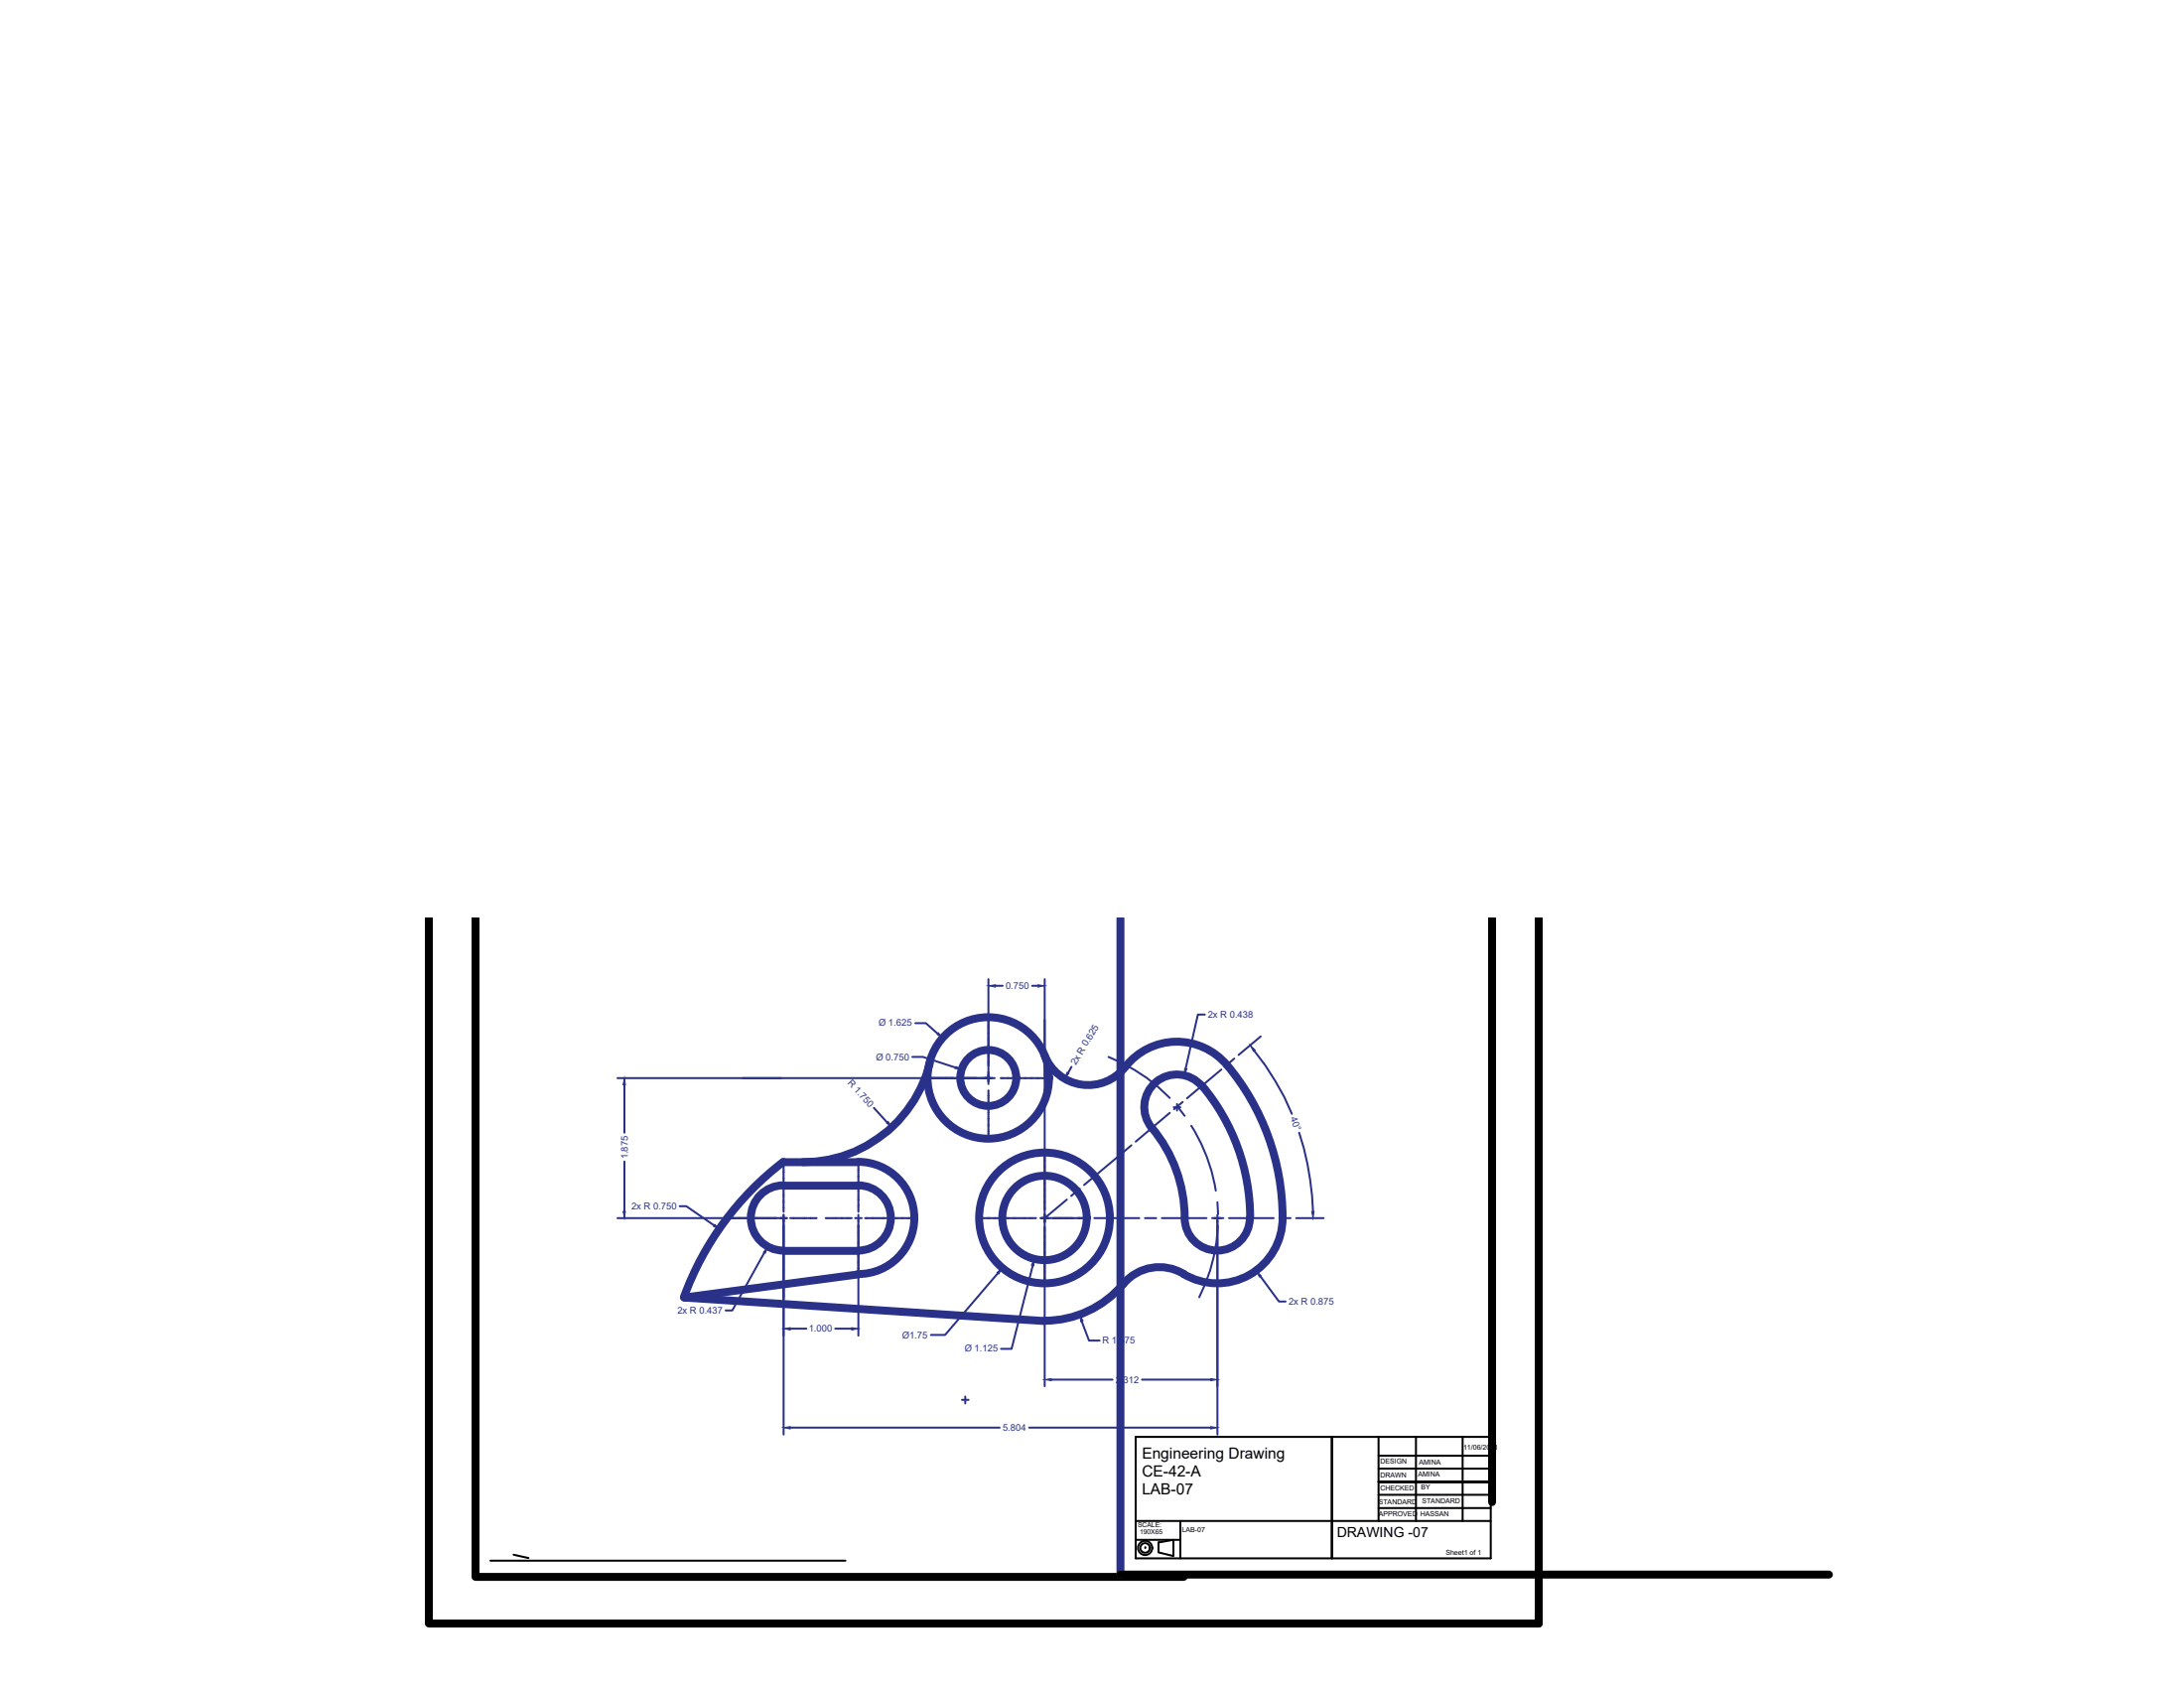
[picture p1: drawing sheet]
<svg xmlns="http://www.w3.org/2000/svg" width="279mm" height="216mm" viewBox="0 0 279 216" stroke-linecap="round" stroke-linejoin="round" font-family="sans-serif">
<!-- layer: 0 -->
<path d="M54.9 117.5v90.2h142v-90.2M60.8 117.5v84.2h90.6M190.9 117.5v74.6M143.3 201.4h90.7" fill="none" stroke="#000" stroke-width="1"/>
<g fill="none" stroke="#293189" stroke-width="1">
<path d="M143.3 117.5v83.9M119 136a16.7 16.7 0 0 1-16.3 12.6M133.6 135a6 6 0 0 0 10.4 1.5 8.4 8.4 0 0 1 13-.3M153.8 138.9a4.2 4.2 0 0 0-5.9-.5 4.2 4.2 0 0 0-.5 5.9M153.8 138.9a26.3 26.3 0 0 1 6.1 16.9M157 136.2a30.2 30.2 0 0 1 7 20.5 8.4 8.4 0 0 1-12.6 6.2M100.2 148.6a38.3 38.3 0 0 0-12.7 17.3M100.2 151.6a4.2 4.2 0 0 0-4.1 4.2 4.2 4.2 0 0 0 4.1 4.1M100.2 148.6h9.6M100.2 151.7h9.6M100.2 160h9.6M109.8 148.6a7.2 7.2 0 0 1 7.2 7.2 7.2 7.2 0 0 1-7.2 7.2"/>
<path d="M109.8 151.6a4.2 4.2 0 0 1 4.2 4.2 4.2 4.2 0 0 1-4.2 4.1M147.4 144.3a17.9 17.9 0 0 1 4.2 11.5 4.2 4.2 0 0 0 4.1 4.1 4.2 4.2 0 0 0 4.2-4.1M109.8 163l-22.3 3 46.1 3M143.7 164.2a13.1 13.1 0 0 1-10.1 4.7M151.4 162.9a6 6 0 0 0-7.7 1.3"/>
<circle cx="126.4" cy="137.9" r="7.8"/>
<circle cx="126.4" cy="137.9" r="3.6"/>
<circle cx="133.6" cy="155.8" r="8.4"/>
<circle cx="133.6" cy="155.8" r="5.4"/>
</g>
<!-- layer: Layer1 -->
<g fill="none" stroke="#293189" stroke-width=".25">
<path d="M93 155.8h.2M93.3 155.8h.3M93.6 155.8h.2M93.9 155.8h.1M94.1 155.8h.3M94.4 155.8h.2M94.7 155.8h.1M94.9 155.8h.3M95.2 155.8h.2M95.5 155.8h.1M95.7 155.8h.1M95.8 155.8h.2"/>
<path d="M96 155.8h.2M96.2 155.8h.2M96.5 155.8h.1M96.6 155.8h.1M96.8 155.8h.2M97 155.8h.3M97.4 155.8h.1M97.6 155.8h.2M97.8 155.8h.3M98.2 155.8h.1M98.4 155.8h.2M98.6 155.8h.3"/>
<path d="M99 155.8h.1M99.2 155.8h.2M99.8 155.8h.9M100.2 159.8v.3M100.2 159v.3M100.2 158.2v.3M100.2 157.4v.2M100.2 156.9v.3M100.2 154.7v.3M100.2 153.9v.3M100.2 153.1v.3M100.2 152.3v.2"/>
<path d="M100.2 151.9v.2M100.2 151v.3M100.2 150.2v.3M100.2 149.4v.3M100.2 148.6v.3M100.2 148.9v.2M100.2 149.2v.1M100.2 149.7v.2M100.2 150v.1M100.2 150.5v.2M100.2 150.8v.1M100.2 151.3v.2"/>
<path d="M100.2 151.6v.1M100.2 151.8h.1M100.2 152.1v.2M100.2 152.6h.1M100.2 152.7v.1M100.2 152.9v.2M100.2 153.5v.1M100.2 153.7v.2M100.2 154.3v.1M100.2 154.5v.2M100.2 155.4v.8M100.2 156.6v.2"/>
<path d="M100.2 156.9h.1M100.2 157.2v.2M100.2 157.7h.1M100.2 157.7v.2M100.2 158v.2M100.2 158.6v.1M100.2 158.8v.2M100.2 159.4v.1M100.2 159.6v.2M101.1 155.8h.2M101.3 155.8h.2M101.6 155.8h.2"/>
<path d="M101.8 155.8h.1M101.9 155.8h.2M102.2 155.8h.1M102.4 155.8h.2M102.6 155.8h.1M102.7 155.8h.2M103 155.8h.1M103.2 155.8h.3M103.5 155.8h.2M103.8 155.8h.1M104 155.8h.3M104.3 155.8h.2"/>
<path d="M105.6 155.8h.1M105.8 155.8h.1M105.9 155.8h.2M106.1 155.8h.2M106.3 155.8h.3M106.6 155.8h.1M106.7 155.8h.1M106.9 155.8h.2M107.1 155.8h.3M107.5 155.8h.2M107.7 155.8h.2M108 155.8h.2"/>
<path d="M108.3 155.8h.2M108.5 155.8h.2M108.8 155.8h.2M109.4 155.8h.8M109.8 159.3v.3M109.8 158.5v.2M109.8 158v.2M109.8 157.1v.3M109.8 154.5v.3M109.8 153.7v.3M109.8 152.9v.2M109.8 152.4v.2"/>
<path d="M109.8 151.5v.3M109.8 150.7v.3M109.8 149.9v.3M109.8 149.1v.3M109.8 148.6v.2M109.8 148.9v.2M109.8 149.5v.1M109.8 149.7v.2M109.8 150.3v.1M109.8 150.5v.2M109.8 151.1v.1M109.8 151.3v.2"/>
<path d="M109.8 151.9v.1M109.8 152.1v.2M109.8 152.3v.1M109.8 152.7v.1M109.8 153.1v.1M109.8 153.2v.2M109.8 153.5v.1M109.8 154v.2M109.8 154.3v.1M109.8 154.8v.2M109.8 155.4v.8M109.8 156.6v.2"/>
<path d="M109.8 156.9v.2M109.8 157.5v.1M109.8 157.7v.2M109.8 157.9v.1M109.8 158.3v.1M109.8 158.7v.1M109.8 158.8v.2M109.8 159.1v.1M109.8 159.6v.2M109.8 159.9v.1M110.7 155.8h.1M110.9 155.8h.2"/>
<path d="M111.1 155.8h.3M111.5 155.8h.1M111.7 155.8h.2M111.9 155.8h.1M112 155.8h.2M112.3 155.8h.1M112.5 155.8h.2M112.7 155.8h.1M112.8 155.8h.2M113.1 155.8h.1M113.3 155.8h.3M113.6 155.8h.2"/>
<path d="M113.9 155.8h.1M114.1 155.8h.3M114.4 155.8h.2M114.7 155.8h.2M114.9 155.8h.3M115.2 155.8h.2M115.5 155.8h.2M115.7 155.8h.3M116 155.8h.2M116.3 155.8h.2M116.5 155.8h.1M116.6 155.8h.2"/>
<path d="M116.8 155.8h.2M125.3 155.8h.1M125.4 155.8h.1M125.5 155.8h.2M125.7 155.8h.2M125.9 155.8h.3M126.2 155.8h.1M126.3 155.8h.1M126.5 155.8h.2M126.7 155.8h.3M127.1 155.8h.2M127.3 155.8h.2"/>
<path d="M127.6 155.8h.2M127.9 155.8h.2M128.1 155.8h.2M128.4 155.8h.3M128.7 155.8h.2M128.9 155.8h.2M129.2 155.8h.3M129.5 155.8h.2M129.8 155.8h.1M130 155.8h.1M130 155.8h.3M130.3 155.8h.2"/>
<path d="M130.5 155.8h.2M130.8 155.8h.1M130.9 155.8h.1M131.1 155.8h.2M131.3 155.8h.3M131.7 155.8h.1M131.9 155.8h.2M132.1 155.8h.3M132.5 155.8h.1M133.1 155.8h1.1M133.6 159.7v.2M133.6 159.3v.2"/>
<path d="M133.6 158.4v.3M133.6 157.6v.3M133.6 156.9v.2M133.6 154v.3M133.6 153.2v.3M133.6 152.4v.3M133.6 151.6v.3M133.6 150.8v.2M133.6 150.3v.3M133.6 149.5v.2M133.6 148.6v.3M133.6 147.8v.3"/>
<path d="M133.6 147.4v.1M133.6 147.6v.2M133.6 148.2v.2M133.6 148.4v.2M133.6 149v.2M133.6 149.2v.2M133.6 149.8v.2M133.6 150v.2M133.6 150.3h.1M133.6 150.6v.2M133.6 151.1h.1M133.6 151.1v.2"/>
<path d="M133.6 151.4v.2M133.6 151.9v.2M133.6 152.2v.2M133.6 152.8v.1M133.6 153v.2M133.6 153.6v.1M133.6 153.8v.2M133.6 154.4v.1M133.6 154.6v.1M133.6 155.3v1.1M133.6 157.1v.2M133.6 157.4v.1"/>
<path d="M133.6 157.9v.2M133.6 158.2v.1M133.6 158.7v.2M133.6 159v.1M133.6 159.2h.1M133.6 159.5v.2M133.6 160h.1M134.7 155.8h.2M134.9 155.8h.2M135.1 155.8h.2M135.4 155.8h.1M135.5 155.8h.1"/>
<path d="M135.7 155.8h.2M135.9 155.8h.3M136.3 155.8h.1M136.5 155.8h.2M136.7 155.8h.3M137.1 155.8h.1M137.3 155.8h.2M137.5 155.8h.3M137.9 155.8h.1M138.1 155.8h.2M138.3 155.8h.3M138.7 155.8h.2"/>
<path d="M138.9 155.8h.2M100.2 165.2v.3M100.2 164.4v.3M100.2 163.6v.3M100.2 162.8v.3M100.2 162v.2M100.2 161.5v.2M100.2 160.6v.3M100.2 160.2v.1M100.2 160.4v.2M100.2 161v.1M100.2 161.2v.2"/>
<path d="M100.2 161.4v.1M100.2 161.8v.1M100.2 162.2v.1M100.2 162.3v.2M100.2 162.6v.1M100.2 163.1v.2M100.2 163.4v.1M100.2 163.9v.2M100.2 164.2v.2M100.2 164.7v.2M100.2 165v.2M100.2 165.5v.2"/>
<path d="M100.2 165.8v.2M109.8 162.6v.2M109.8 161.7v.3M109.8 160.9v.3M109.8 160.1v.3M109.8 160.4v.2M109.8 160.7v.1M109.8 161.2v.2M109.8 161.5v.1M109.8 162v.2M109.8 162.3v.1M109.8 162.5h.1"/>
<path d="M109.8 162.8v.2M133.6 163.8v.3M133.6 163v.3M133.6 162.2v.2M133.6 161.3v.3M133.6 160.5v.3M133.6 160.1v.1M133.6 160.3v.2M133.6 160.9v.2M133.6 161.1v.2M133.6 161.7v.2M133.6 161.9v.2"/>
<path d="M133.6 162.5v.2M133.6 162.7v.2M133.6 163.3v.2M133.6 163.5v.2M133.6 163.8h.1M133.6 164.1v.1"/>
</g>
<g fill="#293189" stroke="#293189" stroke-width=".13">
<path d="M128.8 155.8l.1-.1 .1 .1-.1 .1z"/>
<path d="M131 155.8h.1v.1z"/>
<path d="M131.8 155.8h.2l-.1 .1z"/>
<path d="M135.6 155.8l.1-.1 .1 .1-.1 .1z"/>
<path d="M136.4 155.8l.1-.1 .1 .1-.1 .1z"/>
<path d="M137.2 155.8l.1-.1 .1 .1-.1 .1z"/>
<path d="M138.8 155.8l.1-.1 .1 .1-.1 .1z"/>
<path d="M133.6 162.7v-.1l.1 .1-.1 .1z"/>
<path d="M133.6 160.3v-.1l.1 .1-.1 .1z"/>
<path d="M133.6 157.3v-.1l.1 .1-.1 .1z"/>
<path d="M133.6 154.6v-.1l.1 .1-.1 .1z"/>
<path d="M133.6 153.8v-.1l.1 .1-.1 .1z"/>
<path d="M133.6 153v-.1l.1 .1h-.1z"/>
<path d="M133.6 151.3l.1 .1h-.1z"/>
<path d="M133.6 150v-.1l.1 .1-.1 .1z"/>
<path d="M133.6 147.6v-.1l.1 .1-.1 .1z"/>
<path d="M93.7 155.8l.1-.1 .1 .1-.1 .1z"/>
<path d="M96.7 155.8h.2l-.1 .1z"/>
<path d="M97.5 155.8h.2l-.1 .1z"/>
<path d="M98.3 155.8h.2l-.1 .1z"/>
<path d="M99.1 155.8h.2l-.1 .1z"/>
<path d="M101.5 155.8l.1-.1v.1v.1z"/>
<path d="M100.2 162.5v-.1l.1 .1-.1 .1z"/>
<path d="M100.2 153.7v-.1l.1 .1-.1 .1z"/>
<path d="M100.2 152.9v-.1l.1 .1-.1 .1z"/>
<path d="M100.2 149.1h.1l-.1 .1z"/>
<path d="M107.7 155.8h.1l-.1 .1z"/>
<path d="M108.4 155.8l.1-.1 .1 .1-.1 .1z"/>
<path d="M115.4 155.8v-.1l.1 .1-.1 .1z"/>
<path d="M109.7 162.2h.1h.1l-.1 .1z"/>
<path d="M109.7 160.6l.1-.1 .1 .1-.1 .1z"/>
<path d="M109.7 159l.1-.1 .1 .1-.1 .1z"/>
<path d="M109.7 157.7l.1-.1 .1 .1h-.1z"/>
<path d="M109.7 156.9l.1-.1 .1 .1h-.1z"/>
<path d="M109.7 152.1l.1-.1 .1 .1-.1 .1z"/>
<path d="M109.7 149.7l.1-.1 .1 .1h-.1z"/>
<circle cx="126.5" cy="155.8" r=".07"/>
<circle cx="127.3" cy="155.8" r=".07"/>
<circle cx="128.1" cy="155.8" r=".07"/>
<circle cx="129.7" cy="155.8" r=".07"/>
<circle cx="138.1" cy="155.8" r=".07"/>
<circle cx="133.6" cy="163.5" r=".07"/>
<circle cx="133.6" cy="161.9" r=".07"/>
<circle cx="133.6" cy="161.1" r=".07"/>
<circle cx="133.6" cy="158.9" r=".07"/>
<circle cx="133.6" cy="158.1" r=".07"/>
<circle cx="133.6" cy="152.1" r=".07"/>
<circle cx="133.6" cy="149.2" r=".07"/>
<circle cx="133.6" cy="148.4" r=".07"/>
<circle cx="94.6" cy="155.8" r=".07"/>
<circle cx="95.4" cy="155.8" r=".07"/>
<circle cx="102.9" cy="155.8" r=".07"/>
<circle cx="103.7" cy="155.8" r=".07"/>
<circle cx="100.2" cy="165.7" r=".07"/>
<circle cx="100.2" cy="164.9" r=".07"/>
<circle cx="100.2" cy="164.1" r=".07"/>
<circle cx="100.2" cy="163.3" r=".07"/>
<circle cx="100.2" cy="161.2" r=".07"/>
<circle cx="100.2" cy="160.4" r=".07"/>
<circle cx="100.2" cy="159.6" r=".07"/>
<circle cx="100.2" cy="158.8" r=".07"/>
<circle cx="100.2" cy="157.9" r=".07"/>
<circle cx="100.2" cy="154.5" r=".07"/>
<circle cx="100.2" cy="151.5" r=".07"/>
<circle cx="100.2" cy="150.7" r=".07"/>
<circle cx="100.2" cy="149.9" r=".07"/>
<circle cx="106.9" cy="155.8" r=".07"/>
<circle cx="110.9" cy="155.8" r=".07"/>
<circle cx="111.7" cy="155.8" r=".07"/>
<circle cx="113" cy="155.8" r=".07"/>
<circle cx="113.8" cy="155.8" r=".07"/>
<circle cx="114.6" cy="155.8" r=".07"/>
<circle cx="116.2" cy="155.8" r=".07"/>
<circle cx="109.8" cy="161.4" r=".07"/>
<circle cx="109.8" cy="159.8" r=".07"/>
<circle cx="109.8" cy="154.2" r=".07"/>
<circle cx="109.8" cy="153.4" r=".07"/>
<circle cx="109.8" cy="151.3" r=".07"/>
<circle cx="109.8" cy="150.5" r=".07"/>
<circle cx="109.8" cy="148.8" r=".07"/>
</g>
<!-- layer: Layer2 -->
<g fill="none" stroke="#293189" stroke-width=".25">
<path d="M79 137.9h48.3M79.9 138.7v6.2M116.7 135.2h1.4l4.1 1.3M117.1 130.9h1.3l1.6 1.3M118.8 137.9h.2M119.6 137.9h.3M120.4 137.9h.3M121.2 137.9h.3M122 137.9h.3M122.9 137.9h.2M123.4 137.9h.2M124.2 137.9h.3"/>
<path d="M126.4 139.6v.3M126.4 136.2v.1M126.4 135.4v.3M126.4 134.5v.3M126.4 134.1v.2M126.4 133.2v.3M126.4 132.4v.3M126.4 131.6v.3M126.4 130.8v.3M126.4 125.2v13.5M126.4 139.5h.1M126.4 139.9v.2"/>
<path d="M127.3 126.1h1M128 137.9h.1M128.2 137.9h.2M128.4 137.9h.3M128.8 137.9h.1M129 137.9h.2M129.2 137.9h.1M129.3 137.9h.2M129.6 137.9h.2M129.8 137.9h.2M130 137.9h.1M130.1 137.9h.2"/>
<path d="M130.4 137.9h.2M130.6 137.9h.3M130.9 137.9h.2M131.2 137.9h.2M131.4 137.9h.3M131.7 137.9h.2M132 137.9h.2M132 126.1h.8M132.2 137.9h.3M132.5 137.9h.2M132.8 137.9h.2M133 137.9h.3"/>
<path d="M133.4 137.9h.1M133.6 137.9h.2M133.6 125.2v52.1M133.8 137.9h.1M133.9 137.9h.2M134.2 137.9h.1M137.1 136.5l-.4 .7M141.8 135.2a22 22 0 0 1 7.8 5.2M154.1 129.8h-.9l-1.5 6.9M156.3 136.8l-4.5 3.7M157.9 135.4l-1.1 .9M160.4 134.4a33.7 33.7 0 0 1 4.9 8.1"/>
<path d="M161.3 132.6l-2.8 2.3M79 155.8h21.7M79.9 148.6v6.4M87 154.3h.8l3.6 2.4M100.2 155.4v28.1M109.8 156.1v14.7M111.8 141.7l1.7 1.9M126.4 145.5v.2M126.4 145v.3M126.4 144.2v.3M126.4 143.4v.3M126.4 142.6v.2"/>
<path d="M126.4 141.7v.3M126.4 140.9v.3M126.4 140.5v.2M126.4 140.2v.1M126.4 140.4h.1M126.4 140.7v.2M126.4 141.2h.1M126.4 141.3v.1M126.4 141.5v.2M126.4 142.1v.2M126.4 142.3v.2M126.4 142.9v.2"/>
<path d="M126.4 143.1v.2M126.4 143.7v.2M126.4 143.9v.2M126.4 144.5v.2M126.4 144.8v.1M126.4 145h.1M126.4 145.3v.2M133.2 155.8h4M136.5 153.4l-2.9 2.4M137.9 155.8h1.4M138.1 152l-1.1 1M140 155.8h5.8"/>
<path d="M143.1 147.9l-4.4 3.7M144.7 146.5l-1.1 .9M146.5 155.8h1.4M148.6 155.8h5.7M149.6 142.3l-4.3 3.7M150.2 141.6h.8M150.6 141.2v.8M150.7 141.6l.9 1.1M151.3 140.9l-1.1 1M152.4 144a21.8 21.8 0 0 1 3.1 8.3M155.1 155.8h1.4M155.7 153.8l.1 1.5"/>
<path d="M155.7 155.4v28.1M155.8 156.8a22.1 22.1 0 0 1-2.4 9.1M157.2 155.8h5.7M163.7 155.8h1.4M165.8 155.8h3.5M166.2 144.9a36 36 0 0 1 1.8 10.1M97.8 160.2l-4.1 7.4h-.9M101.1 169.9h2.1M106.8 169.9h2.2M123.1 179h.8M123.5 178.6v.9M127.7 162.8l-6.8 7.9h-1.8"/>
<path d="M132.1 161.9l-2.7 10.6h-1.3M134.5 176.5h7.8M138.4 169l.9 2.5h1.4M146.1 176.5h8.8M161.2 163.3l2.4 3.2h.9M101.1 182.6h26.8M131.7 182.6h23.2"/>
</g>
<g fill="#293189" stroke="#293189" stroke-width=".13">
<path d="M119.3 137.9l.1-.1 .1 .1-.1 .1z"/>
<path d="M120.1 137.9l.1-.1 .1 .1-.1 .1z"/>
<path d="M120.9 137.9l.1-.1 .1 .1-.1 .1z"/>
<path d="M121.8 137.9h.1l-.1 .1z"/>
<path d="M122.5 137.9l.1-.1 .1 .1-.1 .1z"/>
<path d="M123.9 137.9l.1-.1v.1v.1z"/>
<path d="M124.7 137.9l.1-.1v.1v.1z"/>
<path d="M128.1 137.9h.2l-.1 .1z"/>
<path d="M128.9 137.9l.1-.1 .1 .1-.1 .1z"/>
<path d="M130.3 137.9v-.1l.1 .1-.1 .1z"/>
<path d="M131.1 137.9v-.1l.1 .1-.1 .1z"/>
<path d="M133.5 137.9l.1-.1v.1v.1z"/>
<path d="M126.4 143.9v-.1l.1 .1-.1 .1z"/>
<path d="M126.4 135l.1 .1-.1 .1v-.1z"/>
<path d="M98.2 159.5l-.3 .8-.2-.1z"/>
<path d="M91.4 156.6l.7 .6-.8-.3z"/>
<path d="M113.4 143.7l.2-.3 .5 .8z"/>
<path d="M120.1 132.1l.5 .7-.7-.5z"/>
<path d="M122.3 136.4l.8 .4-.9-.1z"/>
<path d="M136.5 137.1l.2 .2-.5 .6z"/>
<path d="M138.1 168.2l.5 .7-.3 .2z"/>
<path d="M127.6 162.7l.6-.5-.4 .8z"/>
<path d="M132.3 161.1l-.1 .8-.2-.1z"/>
<path d="M160.7 162.5l.6 .7-.2 .1z"/>
<path d="M151.6 136.7h.2l-.3 .8z"/>
<path d="M100.2 169.9l.9-.1v.3z"/>
<path d="M109 169.8l.8 .1-.8 .2z"/>
<path d="M100.2 182.6l.9-.1v.3z"/>
<path d="M154.9 182.5l.8 .1-.8 .2z"/>
<path d="M79.7 155h.3l-.1 .8z"/>
<path d="M79.9 137.9l.1 .8h-.3z"/>
<path d="M126.4 126.1l.9-.1v.3z"/>
<path d="M132.8 126l.8 .1-.8 .2z"/>
<path d="M133.6 176.5l.9-.2v.3z"/>
<path d="M154.9 176.3l.8 .2-.8 .1z"/>
<path d="M167.8 155h.3l-.1 .8z"/>
<path d="M159.9 133.7l.7 .6-.2 .2z"/>
<circle cx="131.9" cy="137.9" r=".07"/>
<circle cx="132.7" cy="137.9" r=".07"/>
<circle cx="126.4" cy="144.7" r=".07"/>
<circle cx="126.4" cy="143.1" r=".07"/>
<circle cx="126.4" cy="142.3" r=".07"/>
<circle cx="126.4" cy="141.5" r=".07"/>
<circle cx="126.4" cy="140.1" r=".07"/>
<circle cx="126.4" cy="135.9" r=".07"/>
<circle cx="126.4" cy="133.7" r=".07"/>
<circle cx="126.4" cy="132.9" r=".07"/>
<circle cx="126.4" cy="132.1" r=".07"/>
<circle cx="126.4" cy="131.3" r=".07"/>
<circle cx="126.4" cy="130.5" r=".07"/>
</g>
<!-- layer: 0 -->
<g fill="none" stroke="#000" stroke-width=".25">
<path d="M62.7 199.6h45.5M65.7 198.9l1.9 .4M145.3 199.3h.1M145.3 196.9h.1M145.3 183.8h45.4v15.5h-45.4zM145.3 196.9h5.7M145.3 194.5h45.4M146.5 198h.1M148.2 197.3l1.9-.4v2.1l-1.9-.4zM151 194.5v4.8M170.4 199.3v-15.5v15.5M176.4 189.5h14.3h-14.3"/>
<path d="M176.4 183.8v10.7M176.4 186.2h14.3M176.4 187.8h14.3M176.4 189.5h14.3M176.4 191.2h14.3M176.4 192.9h14.3M181.1 183.8v10.7M187.1 183.8v10.7"/>
<circle cx="146.5" cy="198" r=".91"/>
<circle cx="146.5" cy="198" r=".61"/>
</g>
<g font-size="2">
<text x="146.1" y="186.6">Engineering Drawing</text>
<text x="146.1" y="188.8">CE-42-A</text>
<text x="146.1" y="191.1">LAB-07</text>
</g>
<text font-size="1.8" x="171" y="196.6">DRAWING -07</text>
<g font-size="1.2" fill="#293189">
<text x="112.4" y="131.2">Ø 1.625</text>
<text x="128.7" y="126.5">0.750</text>
<text x="154.5" y="130.2">2x R 0.438</text>
<text x="112.1" y="135.6">Ø 0.750</text>
<text x="137.6" y="136.3" transform="rotate(-59 137.6 136.3)">2x R 0.625</text>
<text x="108.4" y="138.6" transform="rotate(47 108.4 138.6)">R 1.750</text>
<text x="165.1" y="143" transform="rotate(69 165.1 143)">40°</text>
<text x="80.3" y="148.3" transform="rotate(-90 80.3 148.3)">1.875</text>
<text x="80.8" y="154.7">2x R 0.750</text>
<text x="164.8" y="166.9">2x R 0.875</text>
<text x="86.7" y="168">2x R 0.437</text>
<text x="103.5" y="170.4">1.000</text>
<text x="115.4" y="171.2">Ø1.75</text>
<text x="123.4" y="172.9">Ø 1.125</text>
<text x="141" y="171.9">R 1.375</text>
<text x="142.7" y="176.9">2.312</text>
<text x="128.3" y="183">5.804</text>
</g>
<g font-size=".9">
<text x="187.2" y="185.4">11/06/2021</text>
<text x="176.6" y="187.3">DESIGN</text>
<text x="176.6" y="190.7">CHECKED</text>
<text x="176.6" y="189">DRAWN</text>
<text x="181.4" y="188.9">AMINA</text>
<text x="181.5" y="187.3">AMINA</text>
<text x="181.8" y="190.5">BY</text>
<text x="145.5" y="195.4">SCALE:</text>
<text x="145.8" y="196.2">190X65</text>
<text x="151.2" y="195.9">LAB-07</text>
<text x="176.4" y="192.4">STANDARD</text>
<text x="176.4" y="193.9">APPROVED</text>
<text x="181.7" y="194">HASSAN</text>
<text x="181.9" y="192.2">STANDARD</text>
<text x="185" y="198.9">Sheet1 of 1</text>
</g>
</svg>
